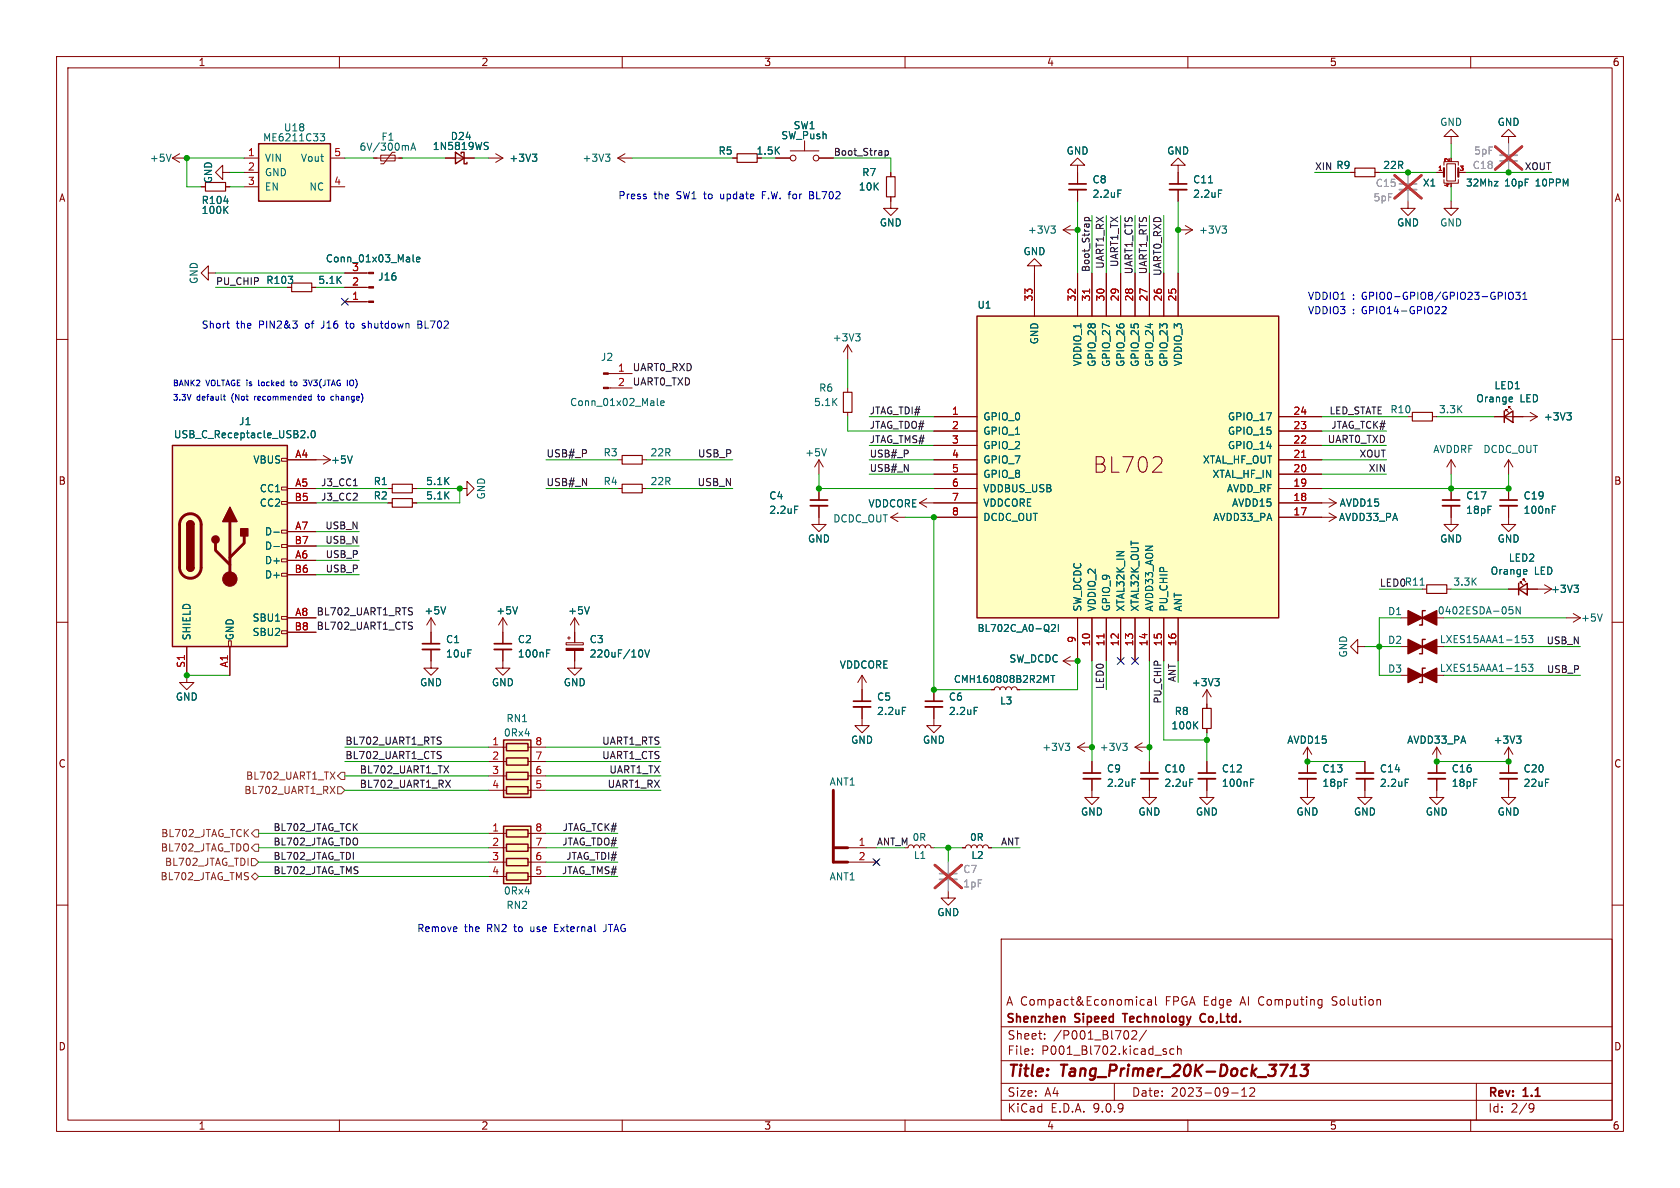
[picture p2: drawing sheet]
<svg xmlns="http://www.w3.org/2000/svg" width="297mm" height="210mm" viewBox="0 0 297 210" stroke-linecap="round" stroke-linejoin="round" font-family="sans-serif">
<g fill="none" stroke="#840000" stroke-width=".18">
<path d="M10 10h277v190h-277zM12 12h273v186h-273zM60 10v2M110 10v2M160 10v2M210 10v2M260 10v2M189.2 39.9l-1.2 .7M256.5 35.6v1.2h1.3l-1.3 1.3-1.2-1.3h1.2M182.9 47h1.2l-1.2-1.3-1.3 1.3h1.3v1.3M188 40.6l1.2 .8M188 40.6h2.5"/>
<path d="M10 60h2M285 60h2M10 110h2M33 119.4v1.3h1.3l-1.3 1.2-1.3-1.2h1.3M76.2 114.8v3.3h1.3l-1.3 1.3-1.3-1.3h1.3M76.2 109.2l-.8 1.3M76.2 109.2l.8 1.3M76.2 109.2v4.6M247.6 119.4h7.7M247.6 114.3h7.7M285 110h2M149.9 149.9h5"/>
<path d="M149.9 152.4h5M154.6 152l.7 .8M155.3 152l-.7 .8M10 160h2M177 166h108v32h-108zM202.3 176.8l-.4-.1-.3 .3v.4l.1 .2h.6M202.9 176.8h.6l.1 .9M203.6 177.1h-.5a.29 .29 0 0 0-.3 .3 .29 .29 0 0 0 .3 .3l.5-.1M204.3 176.2v1.3l.2 .2M233.6 176.7l.1 .1M233.7 176.7v1.2l-.1 .2M233.7 177.6l-.1 .1"/>
<path d="M285 160h2M60 198v2M110 198v2M160 198v2M177 194.5h108M177 191.5h108M177 187.5h108M177 181.5h108M182.5 186.3v.1M182.5 185.5v.1M184.7 183.6v.1M184.7 182.8v.1"/>
<path d="M197 191.5v3M200.9 182.3v.5l-.9 .9h1M202.7 182.1l-1.3 2M205.8 185.9l.4 .1v.2l-.2 .2h-.3M205.8 185.4l.4 .1M207.5 185.5l-.4-.1-.3 .3v.4l.2 .2h.5M208.2 185.5l.2-.1 .3 .1 .1 .9M208.2 184.9v1.5M210 198v2M217.7 193.2h1.2M219.5 193.8h.9M219.5 192.7l.5-.4v1.5"/>
<path d="M221.7 192.4v.5l-.8 .9h.9M260 198v2M261 191.5v6.5M270.6 195.1l.5 .1a.99 .99 0 0 1-.4 1.4h-.2M271.2 195.7l-.3 .3h-.3"/>
</g>
<path d="M228.1 190.2h1.1M228.2 188.8l.7-.6-.3 2M230.1 188.2h1.3l-.8 .8h.3l.2 .2 .1 .6-.2 .2-.3 .2h-.5l-.3-.2" fill="none" stroke="#840000" stroke-width=".4"/>
<path d="M74.7 113.8h3M188.2 179.8v.9M198.4 179.2h.9M213 179.3a.74 .74 0 0 0-.9 .5 .74 .74 0 0 0 .6 .9l.3-.1" fill="none" stroke="#840000" stroke-width=".3"/>
<path d="M185.8 39.9h.8l-.5 .5M186.3 40.4l.3 .3v.3l-.3 .2M78.8 107.3l-.4 1.2M269.1 117.4h.6M269.1 112.3h.6M269.5 117.9l.3 .2v.3l-.3 .3M269.5 112.8l.3 .3v.3l-.3 .2M270.2 117.4h.8l-.4 .5 .3 .1v.6l-.1 .1-.6-.1M270.2 112.3h.8l-.4 .5 .3 .1v.6l-.1 .1-.6-.1" fill="none" stroke="#006464" stroke-width=".18"/>
<path d="M74.7 114.8h3" fill="none" stroke="#840000" stroke-width=".33"/>
<g fill="#840000" stroke="#840000" stroke-width=".25">
<path d="M248.9 118.1l2.6 1.3-2.6 1.3z"/>
<path d="M251.5 119.4l2.5-1.3v2.6z"/>
<path d="M248.9 113l2.6 1.3-2.6 1.3z"/>
<path d="M251.5 114.3l2.5-1.3v2.6z"/>
</g>
<path d="M252 118.1h-.5v2.6h-.5M252 113h-.5v2.6h-.5" fill="none" stroke="#840000" stroke-width=".25"/>
<path d="M147.3 139.7v12.7h2.6M147.3 149.9h2.6" fill="none" stroke="#840000" stroke-width=".51"/>
<path d="M89 146.1h4.9v10.1h-4.9z" fill="#ffffc2"/>
<path d="M89 146.1h4.9v10.1h-4.9zM89.5 146.7h3.8v1.3h-3.8zM89.5 149.2h3.8v1.3h-3.8zM89.5 151.8h3.8v1.2h-3.8zM89.5 154.3h3.8v1.3h-3.8z" fill="none" stroke="#840000" stroke-width=".25"/>
<path d="M256.5 24.1h1.3l-1.3-1.2-1.2 1.2h1.2v1.3M86.4 147.3h3.1M86.4 149.9h3.1M86.4 152.4h3.1M86.4 154.9h3.1M93.3 147.3h3.2M93.3 149.9h3.2M93.3 152.4h3.2M93.3 154.9h3.2" fill="none" stroke="#840000" stroke-width=".18"/>
<path d="M89 130.8h4.9v10.2h-4.9z" fill="#ffffc2"/>
<path d="M252 108h-.5v2.5h-.5M268.5 104.1l1.5-1v2.1zM268.5 103.1v2.1M89 130.8h4.9v10.2h-4.9zM89.5 131.4h3.8v1.3h-3.8zM89.5 134h3.8v1.3h-3.8zM89.5 136.5h3.8v1.3h-3.8zM89.5 139.1h3.8v1.2h-3.8z" fill="none" stroke="#840000" stroke-width=".25"/>
<g fill="none" stroke="#840000" stroke-width=".18">
<path d="M190.5 29.2h1.3l-1.3-1.3-1.3 1.3h1.3v3.3M190.5 33.5v2.1M208.3 29.2h1.2l-1.2-1.3-1.3 1.3h1.3v3.3M208.3 33.5v2.1M209.5 39.9l1.3 .7M238.8 30.5h.7M243.1 30.5h.7M248.9 35.6v1.2h-1.3l1.3 1.3 1.3-1.3h-1.3M254 30.5h1.3M255.3 31.8v.6h2.5v-.6M255.3 29.2v-.6h2.5v.6M255.8 29h1.5v3h-1.5z"/>
<path d="M257.8 30.5h1.3M266.7 24.1h1.3l-1.3-1.2-1.3 1.2h1.3v1.3M208.3 40.6h2.5M210.8 40.6l-1.3 .8M149.9 68.6v.7M149.9 72.9v.8M144.8 89.4v3.3h1.2l-1.2 1.3-1.3-1.3h1.3M144.8 81.3v2.5M144.8 86.4v2M144.8 81.3l-.8 1.3M144.8 81.3l.7 1.3M157.5 91.4l1.2 .8"/>
<path d="M157.5 91.4h2.5M158.7 90.7l-1.2 .7M162.6 88.9l1.2 .8M162.6 88.9h2.5M163.8 88.1l-1.2 .8M256.5 81.3l-.7 1.3M256.5 81.3l.8 1.3M256.5 81.3v2.5M88.9 114.8v3.3h1.3l-1.3 1.3-1.3-1.3h1.3M88.9 109.2l-.8 1.3M88.9 109.2l.8 1.3M88.9 109.2v4.6"/>
<path d="M100.1 113.6h3v.4h-3zM100.3 112.8h.5M100.6 112.5v.5M101.6 115v3.1h1.3l-1.3 1.3-1.3-1.3h1.3M101.6 109.2l-.8 1.3M101.6 109.2l.8 1.3M101.6 109.2v4.4M152.4 119.4v4.6M152.4 119.4l-.8 1.3M152.4 119.4l.8 1.3M240 114.3v-1.3l-1.2 1.3 1.2 1.3v-1.3h1.3M247.6 109.2h7.7"/>
<path d="M266.7 104.1h7.6M268.7 103.1v-.2h.3h-.3l.5 .5M269.2 102.6v-.2h.3h-.3l.5 .5M273 103.4l1.3 .7M274.3 104.1l-1.3 .8M276.9 109.2h2.5M278.1 108.5l1.3 .7M279.4 109.2l-1.3 .8M86.4 132.1h3.1M86.4 134.6h3.1M86.4 137.2h3.1M86.4 139.7h3.1"/>
<path d="M93.3 132.1h3.2M93.3 134.6h3.2M93.3 137.2h3.2M93.3 139.7h3.2M152.4 125v3.3h1.3l-1.3 1.2-1.3-1.2h1.3M165.1 125v3.3h1.3l-1.3 1.2-1.3-1.2h1.3M165.1 121.9v2.1M175.3 121.9h.5l.1-.3 .4-.2 .3 .2 .2 .3 .1-.3 .4-.2 .3 .2 .2 .3 .1-.3 .4-.2 .4 .2 .1 .3 .2-.3 .3-.2 .4 .2 .1 .3h.5M190.5 132.1h2.5M190.5 132.1l1.3 .7M191.8 131.3l-1.3 .8M193 137.7v3.3h1.3l-1.3 1.2-1.2-1.2h1.2"/>
<path d="M193 134.6v2.1M200.7 132.1h2.5M200.7 132.1l1.2 .7M201.9 131.3l-1.2 .8M203.2 137.7v3.3h1.3l-1.3 1.2-1.3-1.2h1.3M203.2 134.6v2.1M213.4 137.7v3.3h1.2l-1.2 1.2-1.3-1.2h1.3M213.4 121.9v2.6M213.4 134.6v2.1M213.4 121.9l-.8 1.3M213.4 121.9l.7 1.3M231.1 137.7v3.3h1.3l-1.3 1.2-1.2-1.2h1.2"/>
<path d="M231.1 132.1v4.6M231.1 132.1l-.7 1.3M231.1 132.1l.8 1.3M241.3 139.7v1.3h1.3l-1.3 1.2-1.3-1.2h1.3M266.7 137.7v3.3h1.3l-1.3 1.2-1.3-1.2h1.3M266.7 132.1l-.8 1.3M266.7 132.1l.8 1.3M266.7 132.1v4.6M160.5 149.9l.2-.4 .3-.1 .4 .1 .1 .4 .2-.4 .3-.1 .4 .1 .2 .4 .1-.4 .4-.1 .3 .1 .2 .4 .1-.4 .4-.1 .3 .1 .2 .4h.5M167.6 157.5v1.3h1.3l-1.3 1.2-1.2-1.2h1.2M170.2 149.9h.5l.1-.4 .4-.1 .4 .1 .1 .4 .2-.4 .3-.1 .4 .1 .1 .4 .2-.4 .3-.1 .4 .1 .1 .4 .2-.4 .3-.1 .4 .1 .2 .4h.5"/>
</g>
<g fill="none" stroke="#006464" stroke-width=".18">
<path d="M197.6 33.6h.6M213.7 32.3h.7M215.4 33.6h.6M216 39.9h.8l-.4 .5M264.2 32.1h.6l-.6 .8h.6M216.6 40.4l.2 .3v.3l-.2 .2M146.1 79.3l-.4 1.3M140.5 89.5h.6M91.5 107.3l-.4 1.2M96.6 115.5h.5M96.6 114.9h.6M104.2 107.3l-.4 1.2"/>
<path d="M113.3 114.9a.79 .79 0 0 1 0 1.2M114 114.9l.4 1.2 .4-1.2M185.8 119.4h.7M186.1 119.4v1.2M214.8 120h.7l-.4 .4M266.8 107.3h.6M266.9 107.7h.3l.3 .3-.1 .5h-.5M268.8 107.3v1.2l-.8-1.2v1.2M269.8 100.7l.1 .3-.6 .1M269.9 101.5h-.1M278.3 103.4h.7l-.4 .5M278.8 103.9l.2 .3v.3l-.2 .2"/>
<path d="M283.3 108.5l-.5 1.3M159.5 125h.6M172.2 125h.6M185 120.3l.4-.9v1.2M188.3 131.4h.8l-.4 .5M188.9 131.9l.2 .2v.3l-.2 .3M198.5 131.4h.8l-.5 .5M199 131.9l.3 .2v.3l-.3 .3M200.2 137.7h.6M210.3 137.7h.6M215.3 120.4l.2 .3v.3l-.2 .2M221.1 138.3h.4"/>
<path d="M221.1 137.7h.6M268.1 130.1h.8l-.4 .5M268.6 130.6l.3 .2v.3l-.3 .3"/>
</g>
<path d="M189 32.5h3M206.8 32.5h3M143.3 88.4h3M87.4 113.8h3M150.9 124h3M163.6 124h3M191.5 136.7h3.1M201.7 136.7h3M211.8 136.7h3.1M229.6 136.7h3.1M265.2 136.7h3" fill="none" stroke="#840000" stroke-width=".3"/>
<path d="M189 33.5h3M206.8 33.5h3M143.3 89.4h3M87.4 114.8h3M150.9 125h3M163.6 125h3M191.5 137.7h3.1M201.7 137.7h3M211.8 137.7h3.1M229.6 137.7h3.1M265.2 137.7h3" fill="none" stroke="#840000" stroke-width=".33"/>
<path d="M247.4 32.5h3M265.2 28.4h3M166.1 154.4h3.1" fill="none" stroke="#a1a1a1" stroke-width=".3"/>
<path d="M247.4 33.5h3M265.2 27.4h3M166.1 155.4h3.1" fill="none" stroke="#a1a1a1" stroke-width=".33"/>
<path d="M248.9 30.5v2M248.9 33.5v2.1M266.7 25.4v2M266.7 28.4v2.1M167.6 152.4v2M167.6 155.4v2.1" fill="none" stroke="#a1a1a1" stroke-width=".18"/>
<path d="M246.6 31l4.7 4M251.3 31l-4.7 4M264.3 25.9l4.8 4.1M269.1 25.9l-4.8 4.1M165.3 152.9l4.7 4.1M170 152.9l-4.7 4.1" fill="none" stroke="#e12e31" stroke-width=".46"/>
<g fill="#840000" stroke="#840000" stroke-width=".25">
<path d="M248.9 108l2.6 1.2-2.6 1.3z"/>
<path d="M251.5 109.2l2.5-1.2v2.5z"/>
</g>
<path d="M100.1 114.6h3v.4h-3z" fill="#840000" stroke="#840000" stroke-width=".18"/>
<path d="M255.3 29.7v1.5M257.8 29.7v1.5" fill="none" stroke="#840000" stroke-width=".38"/>
<path d="M239.5 29.7h3.6v1.5h-3.6zM149.1 69.3h1.5v3.6h-1.5z" fill="none" stroke="#840000" stroke-width=".2"/>
<path d="M172.7 55.9h53.4v53.3h-53.4z" fill="#ffffc2"/>
<path d="M172.7 55.9h53.4v53.3h-53.4zM265.9 73.7l1.6-1.1v2.1zM265.9 72.6v2.1" fill="none" stroke="#840000" stroke-width=".25"/>
<g fill="none" stroke="#840000" stroke-width=".18">
<path d="M157.5 34.8v2h1.2l-1.2 1.3-1.3-1.3h1.3M157.5 30.5v.7M182.9 48.3v7.6M190.5 48.3v7.6M193 48.3v7.6M195.6 48.3v7.6M198.1 48.3v7.6M200.7 48.3v7.6M203.2 48.3v7.6M205.7 48.3v7.6M208.3 48.3v7.6M165.1 73.7h7.6"/>
<path d="M165.1 76.2h7.6M165.1 78.7h7.6M226.1 73.7h7.6M226.1 76.2h7.6M226.1 78.7h7.6M264.2 73.7h5M266.2 72.6v-.2h.2h-.2l.5 .5M266.7 72.1v-.2h.3h-.3l.5 .5M165.1 81.3h7.6M165.1 83.8h7.6M165.1 86.4h7.6M165.1 88.9h7.6"/>
<path d="M165.1 91.4h7.6M205.2 80.9a.74 .74 0 0 1 .1 1l-1.6 1.6h1.7M226.1 81.3h7.6M226.1 83.8h7.6M226.1 86.4h7.6M226.1 88.9h7.6M226.1 91.4h10.1M234.9 90.7l1.3 .7M236.2 91.4l-1.3 .8M188 116.8l1.2 .8M189.2 116.1l-1.2 .7M190.5 109.2v7.6h-2.5"/>
<path d="M193 109.2v7.6M195.6 109.2v7.6M198.1 109.2v7.6M200.7 109.2v7.6M203.2 109.2v7.6M205.7 109.2v7.6M208.3 109.2v7.6M213.4 124.5v.7M213.4 128.8v.7M254 132.1l-.8 1.3M254 132.1l.8 1.3M254 132.1v2.5"/>
</g>
<path d="M192.6 51.1v.7M230.1 80.9h.7M195.2 112.1v.7" fill="none" stroke="#a90000" stroke-width=".18"/>
<path d="M267.2 70.2l.2 .3-.6 .1M267.3 71h-.1M185.9 110.5l.5-.1 .2 .3-.8 .9h.8M187.1 110.4v1.2M211.2 128.1l.6 .7M211.8 127.6l-.8 .7" fill="none" stroke="#006464" stroke-width=".18"/>
<path d="M156.7 31.2h1.5v3.6h-1.5zM212.6 125.2h1.5v3.6h-1.5z" fill="none" stroke="#840000" stroke-width=".2"/>
<path d="M30.5 78.7h20.3v35.6h-20.3z" fill="#ffffc2"/>
<g fill="none" stroke="#840000" stroke-width=".18">
<path d="M30.5 27.9h2.5M30.5 27.9l1.2 .8M31.7 27.2l-1.2 .7M35.6 33h.7M39.4 30.5v-1.3l-1.3 1.3 1.3 1.3v-1.3h1.2M39.9 33h.7M66 27.9h5.1M67.3 27.4h2.5v1h-2.5zM69.8 26.9h-.5l-1.5 2.1h-.5M78.7 27.9h5.1M129.5 27.9h.8M55.1 50.8h.8"/>
<path d="M61 53.3h4.2M61 50.8h4.2M61 48.3h4.2M269.2 73.7h2.6M270.5 72.9l1.3 .8M271.8 73.7l-1.3 .7M49.8 81h1v.5h-1zM49.8 86.1h1v.5h-1zM49.8 88.6h1v.6h-1zM49.8 93.7h1v.5h-1zM49.8 96.3h1v.5h-1zM49.8 98.8h1v.5h-1z"/>
<path d="M50.8 81.3h7.6M50.8 86.4h5.1M50.8 88.9h5.1M50.8 94h5.1M50.8 96.5h5.1M50.8 99.1h5.1M57.1 80.5l1.3 .8M58.4 81.3l-1.3 .7M68.6 86.4h.7M68.6 88.9h.7M72.9 86.4h.8M72.9 88.9h.8"/>
<path d="M81.3 86.4h1.2v-1.3l1.3 1.3-1.3 1.2v-1.2M233.7 88.9h2.5M234.9 88.1l1.3 .8M236.2 88.9l-1.3 .8M256.5 89.4v3.3h1.3l-1.3 1.3-1.2-1.3h1.2M256.5 86.4v2M266.7 89.4v3.3h1.3l-1.3 1.3-1.3-1.3h1.3M266.7 81.3l-.8 1.3M266.7 81.3l.8 1.3M266.7 81.3v2.5M266.7 86.4v2M33 114.3v5.1"/>
<path d="M40.4 113.3h.5v1h-.5zM40.6 114.3v5.1M49.8 101.3h1v.6h-1zM49.8 109h1v.5h-1zM49.8 111.5h1v.5h-1zM50.8 101.6h5.1M50.8 109.2h5.1M50.8 111.8h5.1"/>
</g>
<path d="M80.5 26.9l1.5 1-1.5 1.1zM81.5 27.2v-.3h.5v2.1h.5v-.3M30.5 78.7h20.3v35.6h-20.3zM33 92.7a.64 .64 0 0 1 .7-.6 .64 .64 0 0 1 .6 .6M33 100.3a.64 .64 0 0 0 .7 .7 .64 .64 0 0 0 .6-.7" fill="none" stroke="#840000" stroke-width=".25"/>
<path d="M32.3 91.4a1.9 1.9 0 0 1 2.1-.4 1.9 1.9 0 0 1 1.2 1.7v7.6a1.91 1.91 0 0 1-1.9 1.9 1.91 1.91 0 0 1-2-1.9l.1-7.7 .1-.7zM38.1 96v1.3l2.5 2.5M40.6 92.2v10.2M43.2 94.7v1.3l-2.6 2.6" fill="none" stroke="#840000" stroke-width=".51"/>
<g fill="#840000" stroke="#840000" stroke-width=".25">
<path d="M33 92.7h1.3v7.6h-1.3z"/>
<path d="M33.2 92.3a.64 .64 0 0 1 .7-.2 .64 .64 0 0 1 .4 .6h-1.3z"/>
<path d="M33 100.3h1.3a.64 .64 0 0 1-.6 .7 .64 .64 0 0 1-.7-.7z"/>
<path d="M40.6 89.7l1.3 2.5h-2.5z"/>
<path d="M42.5 93.5h1.3v1.2h-1.3z"/>
<circle cx="38.1" cy="95.4" r=".63"/>
</g>
<g fill="#840000" stroke="#840000" stroke-width=".18">
<path d="M65.2 53.2h.8v.3h-.8z"/>
<path d="M65.2 50.7h.8v.2h-.8z"/>
<path d="M65.2 48.1h.8v.3h-.8z"/>
<circle cx="40.6" cy="102.4" r="1.27"/>
</g>
<g fill="none" stroke="#006464" stroke-width=".18">
<path d="M30.2 27.2l-.4 1.3M39.6 35.6h.8M39.8 37l.5 .7M40.3 36.5l-.7 .7M72.6 26.6l.5-1.3 .4 1.3M72.8 26.2h.6M85.8 25.8l.4 .1 .1 .3-.2 .2h-.3M85.8 25.2h.5M73 45v1.1l.2 .2M73.6 45.9l.6-.1v-.3h-.4l-.2 .1 .1 .6h.5M54.5 77.3v.1M55.2 76.2l.1-.1a.68 .68 0 0 1 .4 .7 .68 .68 0 0 1-.4 .6 .84 .84 0 0 1-.1-1.2z"/>
<path d="M277 73h.8l-.4 .5M277.5 73.5l.3 .2v.3l-.3 .2M48.4 94.1h1M48.4 96.6h1M62.3 80.6l-.4 1.3M274.4 90.1h.5M274.4 89.5h.6"/>
</g>
<path d="M36.3 32.3h3.6v1.5h-3.6zM130.3 27.2h3.6v1.5h-3.6zM51.6 50h3.5v1.6h-3.5zM69.3 88.1h3.6v1.6h-3.6zM69.3 85.6h3.6v1.5h-3.6z" fill="none" stroke="#840000" stroke-width=".2"/>
<path d="M255 88.4h3.1M265.2 88.4h3" fill="none" stroke="#840000" stroke-width=".3"/>
<path d="M255 89.4h3.1M265.2 89.4h3" fill="none" stroke="#840000" stroke-width=".33"/>
<path d="M45.7 25.4h12.7v10.2h-12.7z" fill="#ffffc2"/>
<path d="M45.7 25.4h12.7v10.2h-12.7z" fill="none" stroke="#840000" stroke-width=".25"/>
<g fill="none" stroke="#840000" stroke-width=".18">
<path d="M35.6 33h.7M39.9 33h.7M43.2 27.9h2.5M43.2 30.5h2.5M43.2 33h2.5M58.4 27.9h2.6M58.4 33h2.6M78.7 27.9h1.8M82 27.9h1.8M86.4 27.9h2.5M87.6 27.2l1.3 .7M88.9 27.9l-1.3 .8"/>
<path d="M109.2 27.9h2.6M109.2 27.9l1.3 .8M110.5 27.2l-1.3 .7M129.5 27.9h.8M137.2 27.9h2.5M139.7 26.7h5.1M142.2 24.9v1.8M144.8 27.9h2.5M157.5 30.5v.7M157.5 34.8v.8M190.5 30.5v2M190.5 33.5v2.1"/>
<path d="M208.3 30.5v2M208.3 33.5v2.1M238.8 30.5h.7M243.1 30.5h.7M254 30.5h1.3M257.8 30.5h1.3M36.8 48.3v-1.3l-1.2 1.3 1.2 1.2v-1.2h1.3M55.1 50.8h.8M61 50.8h3.8M61 53.3h3.8M61 48.3h3.8M182.9 48.3v7.6"/>
<path d="M190.5 48.3v7.6M193 48.3v7.6M195.6 48.3v7.6M198.1 48.3v7.6M200.7 48.3v7.6M203.2 48.3v7.6M205.7 48.3v7.6M208.3 48.3v7.6M107.5 66h4.3M107.5 68.6h4.3M149.9 61l-.8 1.2M149.9 61l.7 1.2"/>
<path d="M149.9 61v2.5M165.1 73.7h7.6M165.1 76.2h7.6M165.1 78.7h7.6M226.1 73.7h7.6M226.1 76.2h7.6M226.1 78.7h7.6M248.9 73.7h.8M253.2 73.7h.8M264.2 73.7h1.7M267.5 73.7h1.7M50.8 86.4h5.1"/>
<path d="M50.8 81.3h5.1M50.8 88.9h5.1M50.8 94h5.1M50.8 96.5h5.1M50.8 99.1h5.1M68.6 86.4h.7M68.6 88.9h.7M72.9 86.4h.8M72.9 88.9h.8M109.2 86.4h.8M109.2 81.3h.8M113.5 86.4h.8"/>
<path d="M113.5 81.3h.8M144.8 86.4v2M144.8 89.4v2M165.1 86.4h7.6M165.1 81.3h7.6M165.1 88.9h7.6M165.1 83.8h7.6M165.1 91.4h7.6M226.1 86.4h7.6M226.1 81.3h7.6M226.1 88.9h7.6M226.1 83.8h7.6"/>
<path d="M226.1 91.4h7.6M256.5 86.4v2M256.5 89.4v2M266.7 86.4v2M266.7 89.4v2M33 114.3v5.1M40.6 114.3v5.1M50.8 101.6h5.1M50.8 109.2h5.1M50.8 111.8h5.1M76.2 111.8v2M76.2 114.8v2"/>
<path d="M88.9 111.8v2M88.9 114.8v2M101.6 111.8v1.8M101.6 115v1.8M190.5 109.2v7.6M193 109.2v7.6M195.6 109.2v7.6M198.1 109.2v7.6M200.7 109.2v7.6M203.2 109.2v7.6M205.7 109.2v7.6M208.3 109.2v7.6"/>
<path d="M251.5 104.1h.7M255.8 104.1h.7M266.7 104.1h1.8M270 104.1h1.8M152.4 121.9v2.1M152.4 125v2M165.1 121.9v2.1M165.1 125v2M175.3 121.9h.5M179.8 121.9h.5M193 134.6v2.1M193 137.7v2"/>
<path d="M203.2 134.6v2.1M203.2 137.7v2M213.4 124.5v.7M213.4 128.8v.7M213.4 134.6v2.1M213.4 137.7v2M231.1 134.6v2.1M231.1 137.7v2M241.3 134.6v2.1M241.3 137.7v2M254 137.7v3.3h1.3l-1.3 1.2-1.3-1.2h1.3M254 134.6v2.1"/>
<path d="M266.7 134.6v2.1M266.7 137.7v2M170.2 149.9h.5M174.8 149.9h.5"/>
<circle cx="140.2" cy="27.9" r=".51"/>
<circle cx="144.3" cy="27.9" r=".51"/>
</g>
<g fill="none" stroke="#006464" stroke-width=".18">
<path d="M39.6 35.6h.8M39.8 37l.5 .7M40.3 36.5l-.7 .7M56.6 23.6h.8l-.4 .5 .3 .1 .1 .5-.3 .2h-.3M85.8 25.8l.4 .1 .1 .3-.2 .2h-.3M85.8 25.2h.5M94.1 27.2h.8l-.4 .5M94.7 27.7l.2 .3v.3l-.2 .2M107 27.2h.8l-.4 .5M107.6 27.7l.2 .3v.3l-.2 .2M197.6 33.6h.6M213.7 32.3h.7"/>
<path d="M215.4 33.6h.6M264.2 32.1h.6l-.6 .8h.6M73 45v1.1l.2 .2M73.6 45.9l.6-.1v-.3h-.4l-.2 .1 .1 .6h.5M151.3 59h.7l-.4 .5M151.8 59.5l.2 .2v.3l-.2 .3M54.5 77.3v.1M55.2 76.2l.1-.1a.68 .68 0 0 1 .4 .7 .68 .68 0 0 1-.4 .6 .84 .84 0 0 1-.1-1.2zM116.2 70.4v1.1l.2 .2M116.8 71.3l.6-.1v-.3h-.4l-.2 .1 .1 .6h.5M267.2 70.2l.2 .3-.6 .1M267.3 71h-.1"/>
<path d="M277 73h.8l-.4 .5M277.5 73.5l.3 .2v.3l-.3 .2M48.4 94.1h1M48.4 96.6h1M62.3 80.6l-.4 1.3M140.5 89.5h.6M274.4 89.5h.6M274.4 90.1h.5M78.8 107.3l-.4 1.2M91.5 107.3l-.4 1.2M96.6 115.5h.5M96.6 114.9h.6"/>
<path d="M104.2 107.3l-.4 1.2M113.3 114.9a.79 .79 0 0 1 0 1.2M114 114.9l.4 1.2 .4-1.2M185.8 119.4h.7M185.9 110.5l.5-.1 .2 .3-.8 .9h.8M186.1 119.4v1.2M187.1 110.4v1.2M214.8 120h.7l-.4 .4M251.1 103.4h.7M269.8 100.7l.1 .3-.6 .1M269.9 101.5h-.1M278.3 103.4h.7l-.4 .5"/>
<path d="M278.8 103.9l.2 .3v.3l-.2 .2M159.5 125h.6M172.2 125h.6M185 120.3l.4-.9v1.2M200.2 137.7h.6M210.3 137.7h.6M211.2 128.1l.6 .7M211.8 127.6l-.8 .7M215.3 120.4l.2 .3v.3l-.2 .2M221.1 137.7h.6M221.1 138.3h.4M248.4 137.7h.6"/>
<path d="M268.1 130.1h.8l-.4 .5M268.6 130.6l.3 .2v.3l-.3 .3"/>
</g>
<path d="M249.7 72.9h3.5v1.5h-3.5zM110 85.6h3.5v1.5h-3.5zM110 80.5h3.5v1.5h-3.5zM252.2 103.4h3.6v1.5h-3.6z" fill="none" stroke="#840000" stroke-width=".2"/>
<path d="M239.8 136.7h3M252.5 136.7h3" fill="none" stroke="#840000" stroke-width=".3"/>
<path d="M239.8 137.7h3M252.5 137.7h3" fill="none" stroke="#840000" stroke-width=".33"/>
<g fill="#840000" stroke="#840000" stroke-width=".18">
<path d="M106.7 65.9h.8v.3h-.8z"/>
<path d="M106.7 68.5h.8v.2h-.8z"/>
</g>
<path d="M58.4 136.5l.8 1.2M58.4 139l.8 1.3M59.2 136.5l-.8 1.2M59.2 139l-.8 1.3M59.7 139.1h.6l.7 .6-.7 .6h-.6zM60.3 136.5h.7v1.3h-.7l-.6-.6zM44.4 154.9l.7-.6 .6 .6-.6 .7zM44.4 151.8h.7l.6 .6-.6 .6h-.7zM44.4 147.3l.7-.6h.6v1.3h-.6zM45.1 149.2h.6v1.3h-.6l-.7-.6z" fill="none" stroke="#725600" stroke-width=".18"/>
<g fill="none" stroke="#0f0f0f" stroke-width=".18">
<path d="M156.5 26.6v1.3M156.5 26.7l.3-.1 .3 .3-.2 .5h-.4M191.7 39h1.3M191.8 39l-.1-.3 .3-.3 .5 .1v.5M62.5 85.9h.7M72.7 107.4l.2 .1M72.7 110h.2M72.8 108.2l.1 .1-.1 .3M72.8 110.7l.1 .2-.1 .3M77.8 132.8l.2 .1M77.8 130.3l.2 .1M77.9 133.6l.1 .1-.1 .3"/>
<path d="M77.9 131l.1 .2-.1 .3M78.5 135.4l.8 1.2M78.8 137.9l.8 1.3M79.3 135.4l-.8 1.2M79.6 137.9l-.8 1.3"/>
</g>
<g fill="none" stroke="#009600" stroke-width=".18">
<path d="M40.6 30.5h2.6M40.6 33h2.6M43.2 27.9h-10.2v5.1h2.6M61 27.9h5M71.1 27.9h7.6M83.8 27.9h2.6M111.8 27.9h17.7M147.3 27.9h10.2v2.6M190.5 35.6v12.7M193 38.1v10.2M195.6 38.1v10.2M198.1 38.1v10.2"/>
<path d="M200.7 38.1v10.2M203.2 38.1v10.2M205.7 38.1v10.2M208.3 35.6v12.7M232.4 30.5h6.4M243.8 30.5h10.2M256.5 25.4v2.5M256.5 33v2.6M259.1 30.5h15.2M38.1 50.8h12.7M38.1 48.3h22.9M55.9 50.8h5.1"/>
<path d="M149.9 73.7v2.5h15.2M149.9 63.5v5.1M153.7 73.7h11.4M153.7 78.7h11.4M233.7 73.7h15.2M233.7 76.2h11.4M233.7 78.7h11.4M254 73.7h10.2M55.9 86.4h12.7M55.9 88.9h12.7M55.9 94h7.6M55.9 99.1h7.6"/>
<path d="M55.9 96.5h7.6M73.7 86.4h7.6v2.5h-7.6M96.5 86.4h12.7M96.5 81.3h12.7M114.3 86.4h15.2M114.3 81.3h15.2M144.8 83.8v2.6h20.3M153.7 83.8h11.4M153.7 81.3h11.4M160 91.4h5.1v30.5h10.2M233.7 83.8h11.4M233.7 81.3h11.4"/>
<path d="M256.5 83.8v2.6M266.7 83.8v2.6h-33M33 119.4h7.6M55.9 101.6h7.6M190.5 116.8v5.1h-10.2M193 116.8v17.8M195.6 116.8v5.1M203.2 116.8v17.8M205.7 116.8v14h7.7M208.3 116.8v3.9M241.3 114.3h6.3M243.8 104.1h7.7"/>
<path d="M247.6 109.2h-3.8v10.2h3.8M255.3 109.2h21.6M255.3 114.3h24.1M255.3 119.4h24.1M256.5 104.1h10.2M61 134.6h25.4M61 137.2h25.4M61 139.7h25.4M61 132.1h25.4M96.5 134.6h20.3M96.5 137.2h20.3M96.5 139.7h20.3"/>
<path d="M96.5 132.1h20.3M213.4 129.5v5.1M231.1 134.6h10.2M254 134.6h12.7M45.7 149.9h40.7M45.7 147.3h40.7M45.7 154.9h40.7M45.7 152.4h40.7M96.5 149.9h12.7M96.5 147.3h12.7M96.5 154.9h12.7M96.5 152.4h12.7"/>
<path d="M154.9 149.9h5.1M165.1 149.9h5.1M167.6 149.9v2.5M175.3 149.9h5"/>
</g>
<path d="M60.4 52.7l1.2 1.2M61.6 52.7l-1.2 1.2M197.5 116.2l1.2 1.2M198.7 116.2l-1.2 1.2M200.1 116.2l1.2 1.2M201.3 116.2l-1.2 1.2M154.3 151.8l1.2 1.2M155.5 151.8l-1.2 1.2" fill="none" stroke="#000084" stroke-width=".18"/>
<g fill="none" stroke="#0000c2" stroke-width=".18">
<path d="M134.8 34.5h.4M135.4 33.9h-.6v1.2M143.1 34.5h.4M143.5 34.5h.2M143.7 33.9h-.6v1.2h.6M143.7 34.4l-.2 .1M40.1 57.2h.5M40.3 57.9l.3 .1M61.1 57.2h.4M61.2 56.7l.1 1.2M64 57.9l.4 .1M64.4 57.2l-.4 .1 .1 .2 .3 .1"/>
<path d="M73.9 57.3h.4M74.3 57.3l.2 .1M74.4 56.8l-.5-.1v1.3l.6-.1M74.4 57.3h-.1M254.9 54.3l.5-.1 .3 .4-.8 .9h.8M266.9 51.7h.1a.43 .43 0 0 1 .5 .4v.4a.42 .42 0 0 1-.4 .4 .42 .42 0 0 1-.4-.4v-.4zM267.9 51.7h.8l-.4 .4 .4 .2v.5l-.2 .1-.6-.1M269.2 52.9h.7M269.2 52l.4-.3v1.2M39.5 70.1h.4M39.6 69.7v.9l.3 .1M45 70.1v.6"/>
<path d="M45 70.2v.1M45.7 67.2l.1 .9M51.3 67.5h.4M51.4 67.2v.9l.3 .1M53.6 67.2h.6l-.3 .4 .3 .1M54.2 68.1h-.5M54.7 70.1h.3M55 70.7h-.3M55 69.7v1M56.1 70.1h.4M56.3 69.7v.9l.2 .1M58.5 70.6l.5 .1"/>
<path d="M59 70.1l-.5 .1M62.3 67.2a.34 .34 0 0 0-.5 .3v.4a.34 .34 0 0 0 .5 .3M98.1 164h.4M98.7 163.4h-.6v1.3h.6M107.1 164.5l-.4 .2"/>
</g>
<path d="M248.9 30.5v2M248.9 33.5v2.1M266.7 25.4v2M266.7 28.4v2.1M167.6 152.4v2M167.6 155.4v2.1" fill="none" stroke="#a1a1a1" stroke-width=".18"/>
<path d="M246.6 31l4.7 4M251.3 31l-4.7 4M264.3 25.9l4.8 4.1M269.1 25.9l-4.8 4.1M165.3 152.9l4.7 4.1M170 152.9l-4.7 4.1" fill="none" stroke="#e12e31" stroke-width=".46"/>
<path d="M192.6 51.1v.7M230.1 80.9h.7M195.2 112.1v.7" fill="none" stroke="#a90000" stroke-width=".18"/>
<g fill="#009600" stroke="#009600" stroke-width=".18">
<circle cx="81.3" cy="86.4" r=".46"/>
<circle cx="33" cy="27.9" r=".46"/>
<circle cx="167.6" cy="149.9" r=".46"/>
<circle cx="193" cy="132.1" r=".46"/>
<circle cx="165.1" cy="121.9" r=".46"/>
<circle cx="33" cy="119.4" r=".46"/>
<circle cx="165.1" cy="91.4" r=".46"/>
<circle cx="144.8" cy="86.4" r=".46"/>
<circle cx="190.5" cy="116.8" r=".46"/>
<circle cx="213.4" cy="130.8" r=".46"/>
<circle cx="231.1" cy="134.6" r=".46"/>
<circle cx="203.2" cy="132.1" r=".46"/>
<circle cx="243.8" cy="114.3" r=".46"/>
<circle cx="208.3" cy="40.6" r=".46"/>
<circle cx="248.9" cy="30.5" r=".46"/>
<circle cx="266.7" cy="30.5" r=".46"/>
<circle cx="190.5" cy="40.6" r=".46"/>
<circle cx="266.7" cy="134.6" r=".46"/>
<circle cx="254" cy="134.6" r=".46"/>
<circle cx="266.7" cy="86.4" r=".46"/>
<circle cx="256.5" cy="86.4" r=".46"/>
</g>
<text font-size="3.8" fill="#840000" x="193" y="83.8">BL702</text>
<g font-size="2.8" fill="#840000">
<text x="178" y="190.9">Title:</text>
<text x="187.7" y="190.9">Tang_Primer_20K-Dock_3713</text>
</g>
<g font-size="2.1" fill="#840000">
<text x="177.8" y="178">A Compact&amp;Economical</text>
<text x="206.1" y="178">FPGA Edge</text>
<text x="219.6" y="178">AI Computing</text>
<text x="236.1" y="178">Solution</text>
<text x="177.8" y="181.2">Shenzhen</text>
<text x="178" y="184">Sheet:</text>
<text x="186.2" y="184">/P001_Bl702/</text>
<text x="190.1" y="181.2">Sipeed</text>
<text x="199.3" y="181.2">Technology</text>
<text x="213.5" y="181.2">Co,Ltd.</text>
<text x="178" y="186.7">File:</text>
<text x="184.1" y="186.7">P001_Bl702.kicad_sch</text>
<text x="178" y="196.9">KiCad</text>
<text x="178" y="194.1">Size:</text>
<text x="184.7" y="194.1">A4</text>
<text x="185.7" y="196.9">E.D.A.</text>
<text x="193.3" y="196.9">9.0.9</text>
<text x="200" y="194.1">Date:</text>
<text x="207" y="194.1">2023-09-12</text>
<text x="263" y="194.3">Rev:</text>
<text x="263" y="196.9">Id:</text>
<text x="267.1" y="196.9">2/9</text>
<text x="269.4" y="194.3">1.1</text>
</g>
<g font-size="1.8" fill="#840000">
<text x="35" y="11.9">1</text>
<text x="85" y="11.9">2</text>
<text x="135" y="11.9">3</text>
<text x="185" y="11.9">4</text>
<text x="235" y="11.9">5</text>
<text x="285" y="11.9">6</text>
<text x="133.6" y="27.5">1.5K</text>
<text x="10.3" y="35.9">A</text>
<text x="285.3" y="35.9">A</text>
<text x="47" y="50.4">R103</text>
<text x="10.3" y="85.9">B</text>
<text x="285.3" y="85.9">B</text>
<text x="10.3" y="135.9">C</text>
<text x="285.3" y="135.9">C</text>
<text x="10.3" y="185.9">D</text>
<text x="285.3" y="185.9">D</text>
<text x="35" y="199.9">1</text>
<text x="85" y="199.9">2</text>
<text x="135" y="199.9">3</text>
<text x="185" y="199.9">4</text>
<text x="235" y="199.9">5</text>
<text x="285" y="199.9">6</text>
</g>
<g font-size="1.8" fill="#006464">
<text x="50.1" y="23.4">U18</text>
<text x="140.2" y="23.1">SW1</text>
<text x="254.5" y="22.5">GND</text>
<text x="264.7" y="22.5">GND</text>
<text x="26.4" y="28.8">+5V</text>
<text x="46.4" y="25.2">ME6211C33</text>
<text x="46.7" y="28.8">VIN</text>
<text x="53.1" y="28.8">Vout</text>
<text x="63.5" y="26.8">6V/300mA</text>
<text x="67.3" y="25.1">F1</text>
<text x="76.4" y="26.7">1N5819WS</text>
<text x="79.6" y="25">D24</text>
<text x="90" y="28.8">+3V3</text>
<text x="102.9" y="28.8">+3V3</text>
<text x="126.9" y="27.5">R5</text>
<text x="138" y="24.8">SW_Push</text>
<text x="188.5" y="27.5">GND</text>
<text x="206.2" y="27.5">GND</text>
<text x="37.7" y="32.5" transform="rotate(-90 37.7 32.5)">GND</text>
<text x="46.7" y="31.3">GND</text>
<text x="46.7" y="33.9">EN</text>
<text x="54.6" y="33.9">NC</text>
<text x="151.7" y="33.9">10K</text>
<text x="152.3" y="31.3">R7</text>
<text x="193" y="32.6">C8</text>
<text x="193" y="35.2">2.2uF</text>
<text x="210.8" y="32.6">C11</text>
<text x="210.8" y="35.2">2.2uF</text>
<text x="236.1" y="30.1">R9</text>
<text x="244.4" y="30.1">22R</text>
<text x="35.5" y="36.3">R104</text>
<text x="35.5" y="38">100K</text>
<text x="155.4" y="40.2">GND</text>
<text x="181.6" y="41.5">+3V3</text>
<text x="211.9" y="41.5">+3V3</text>
<text x="246.9" y="40.2">GND</text>
<text x="254.5" y="40.2">GND</text>
<text x="57.5" y="46.6">Conn_01x03_Male</text>
<text x="180.8" y="45.3">GND</text>
<text x="35.2" y="50.3" transform="rotate(-90 35.2 50.3)">GND</text>
<text x="56.2" y="50.4">5.1K</text>
<text x="66.8" y="49.8">J16</text>
<text x="106.1" y="64">J2</text>
<text x="147.1" y="60.6">+3V3</text>
<text x="183.7" y="61" transform="rotate(-90 183.7 61)">GND</text>
<text x="191.4" y="64.8" transform="rotate(-90 191.4 64.8)">VDDIO_1</text>
<text x="193.9" y="65" transform="rotate(-90 193.9 65)">GPIO_28</text>
<text x="196.4" y="65" transform="rotate(-90 196.4 65)">GPIO_27</text>
<text x="199" y="65" transform="rotate(-90 199 65)">GPIO_26</text>
<text x="201.5" y="65" transform="rotate(-90 201.5 65)">GPIO_25</text>
<text x="204.1" y="65" transform="rotate(-90 204.1 65)">GPIO_24</text>
<text x="206.6" y="65" transform="rotate(-90 206.6 65)">GPIO_23</text>
<text x="209.1" y="64.8" transform="rotate(-90 209.1 64.8)">VDDIO_3</text>
<text x="100.7" y="72">Conn_01x02_Male</text>
<text x="143.8" y="72">5.1K</text>
<text x="144.7" y="69.4">R6</text>
<text x="260.9" y="71.3">Orange</text>
<text x="264.1" y="69">LED1</text>
<text x="268.7" y="71.3">LED</text>
<text x="30.6" y="77.7">USB_C_Receptacle_USB2.0</text>
<text x="42.2" y="75.4">J1</text>
<text x="173.7" y="74.5">GPIO_0</text>
<text x="173.7" y="77.1">GPIO_1</text>
<text x="217" y="74.5">GPIO_17</text>
<text x="217" y="77.1">GPIO_15</text>
<text x="254.3" y="73.3">3.3K</text>
<text x="272.8" y="74.5">+3V3</text>
<text x="44.7" y="82.1">VBUS</text>
<text x="58.4" y="82.1">+5V</text>
<text x="106.6" y="80.9">R3</text>
<text x="114.9" y="80.9">22R</text>
<text x="142.2" y="80.9">+5V</text>
<text x="173.7" y="79.6">GPIO_2</text>
<text x="173.7" y="82.1">GPIO_7</text>
<text x="212.6" y="82.1">XTAL_HF_OUT</text>
<text x="217" y="79.6">GPIO_14</text>
<text x="253.3" y="80.3">AVDDRF</text>
<text x="262.1" y="80.3">DCDC_OUT</text>
<text x="45.8" y="87.2">CC1</text>
<text x="45.8" y="89.8">CC2</text>
<text x="66" y="88.5">R2</text>
<text x="66" y="86">R1</text>
<text x="75.2" y="88.5">5.1K</text>
<text x="75.2" y="86">5.1K</text>
<text x="86" y="88.4" transform="rotate(-90 86 88.4)">GND</text>
<text x="106.6" y="86">R4</text>
<text x="114.9" y="86">22R</text>
<text x="135.9" y="88.5">C4</text>
<text x="153.4" y="89.9">VDDCORE</text>
<text x="173.7" y="84.7">GPIO_8</text>
<text x="173.7" y="87.2">VDDBUS_USB</text>
<text x="173.7" y="89.8">VDDCORE</text>
<text x="214.3" y="84.7">XTAL_HF_IN</text>
<text x="216.8" y="87.2">AVDD_RF</text>
<text x="217.7" y="89.8">AVDD15</text>
<text x="236.7" y="89.8">AVDD15</text>
<text x="259.1" y="88.5">C17</text>
<text x="269.2" y="88.5">C19</text>
<text x="46.7" y="94.8">D-</text>
<text x="135.9" y="91">2.2uF</text>
<text x="147.2" y="92.6">DCDC_OUT</text>
<text x="173.7" y="92.3">DCDC_OUT</text>
<text x="214.4" y="92.3">AVDD33_PA</text>
<text x="236.6" y="92.3">AVDD33_PA</text>
<text x="259.1" y="91">18pF</text>
<text x="269.2" y="91">100nF</text>
<text x="46.7" y="97.4">D-</text>
<text x="46.7" y="99.9">D+</text>
<text x="142.7" y="96.1">GND</text>
<text x="254.5" y="96.1">GND</text>
<text x="263.4" y="101.8">Orange</text>
<text x="264.7" y="96.1">GND</text>
<text x="266.6" y="99.5">LED2</text>
<text x="271.3" y="101.8">LED</text>
<text x="46.7" y="102.5">D+</text>
<text x="256.8" y="103.7">3.3K</text>
<text x="274.1" y="105">+3V3</text>
<text x="33.9" y="113.3" transform="rotate(-90 33.9 113.3)">SHIELD</text>
<text x="41.5" y="113.3" transform="rotate(-90 41.5 113.3)">GND</text>
<text x="44.6" y="110.1">SBU1</text>
<text x="44.6" y="112.6">SBU2</text>
<text x="74.9" y="108.8">+5V</text>
<text x="78.7" y="113.9">C1</text>
<text x="87.6" y="108.8">+5V</text>
<text x="91.4" y="113.9">C2</text>
<text x="100.3" y="108.8">+5V</text>
<text x="104.1" y="113.9">C3</text>
<text x="191.4" y="108.2" transform="rotate(-90 191.4 108.2)">SW_DCDC</text>
<text x="193.9" y="108.2" transform="rotate(-90 193.9 108.2)">VDDIO_2</text>
<text x="196.4" y="108.2" transform="rotate(-90 196.4 108.2)">GPIO_9</text>
<text x="199" y="108.2" transform="rotate(-90 199 108.2)">XTAL32K_IN</text>
<text x="201.5" y="108.2" transform="rotate(-90 201.5 108.2)">XTAL32K_OUT</text>
<text x="204.1" y="108.2" transform="rotate(-90 204.1 108.2)">AVDD33_AON</text>
<text x="206.6" y="108.2" transform="rotate(-90 206.6 108.2)">PU_CHIP</text>
<text x="209.1" y="108.2" transform="rotate(-90 209.1 108.2)">ANT</text>
<text x="245.3" y="108.9">D1</text>
<text x="254.1" y="108.8">0402ESDA-05N</text>
<text x="254.4" y="113.9">LXES15AAA1-153</text>
<text x="279.4" y="110.1">+5V</text>
<text x="78.7" y="116.4">10uF</text>
<text x="91.4" y="116.4">100nF</text>
<text x="104.1" y="116.4">220uF/10V</text>
<text x="148.4" y="118.4">VDDCORE</text>
<text x="178.4" y="117.3">SW_DCDC</text>
<text x="238.4" y="116.3" transform="rotate(-90 238.4 116.3)">GND</text>
<text x="245.3" y="119.1">D3</text>
<text x="245.3" y="114">D2</text>
<text x="254.4" y="119">LXES15AAA1-153</text>
<text x="31" y="124.1">GND</text>
<text x="74.2" y="121.5">GND</text>
<text x="86.9" y="121.5">GND</text>
<text x="99.6" y="121.5">GND</text>
<text x="154.9" y="124.1">C5</text>
<text x="167.6" y="124.1">C6</text>
<text x="210.6" y="121.5">+3V3</text>
<text x="89" y="130.4">0Rx4</text>
<text x="89.4" y="127.9">RN1</text>
<text x="150.4" y="131.7">GND</text>
<text x="154.9" y="126.6">2.2uF</text>
<text x="163.1" y="131.7">GND</text>
<text x="167.6" y="126.6">2.2uF</text>
<text x="207" y="129.1">100K</text>
<text x="207.6" y="126.6">R8</text>
<text x="227.5" y="131.7">AVDD15</text>
<text x="248.7" y="131.7">AVDD33_PA</text>
<text x="263.9" y="131.7">+3V3</text>
<text x="184.2" y="132.9">+3V3</text>
<text x="194.3" y="132.9">+3V3</text>
<text x="195.6" y="136.8">C9</text>
<text x="205.7" y="136.8">C10</text>
<text x="215.9" y="136.8">C12</text>
<text x="233.7" y="136.8">C13</text>
<text x="243.8" y="136.8">C14</text>
<text x="256.5" y="136.8">C16</text>
<text x="269.2" y="136.8">C20</text>
<text x="146.6" y="139.1">ANT1</text>
<text x="195.6" y="139.3">2.2uF</text>
<text x="205.7" y="139.3">2.2uF</text>
<text x="215.9" y="139.3">100nF</text>
<text x="233.7" y="139.3">18pF</text>
<text x="243.8" y="139.3">2.2uF</text>
<text x="256.5" y="139.3">18pF</text>
<text x="269.2" y="139.3">22uF</text>
<text x="191" y="144.4">GND</text>
<text x="201.2" y="144.4">GND</text>
<text x="211.3" y="144.4">GND</text>
<text x="229.1" y="144.4">GND</text>
<text x="239.3" y="144.4">GND</text>
<text x="252" y="144.4">GND</text>
<text x="264.7" y="144.4">GND</text>
<text x="146.6" y="155.8">ANT1</text>
<text x="89" y="158.3">0Rx4</text>
<text x="89.4" y="160.9">RN2</text>
<text x="165.6" y="162.2">GND</text>
</g>
<g font-size="1.8" fill="#a90000">
<text x="43.7" y="27.7">1</text>
<text x="59" y="27.7">5</text>
<text x="43.7" y="30.2">2</text>
<text x="43.7" y="32.8">3</text>
<text x="59" y="32.8">4</text>
<text x="62.2" y="53.1">1</text>
<text x="62.2" y="50.5">2</text>
<text x="62.2" y="48">3</text>
<text x="182.6" y="53.4" transform="rotate(-90 182.6 53.4)">33</text>
<text x="190.2" y="53.4" transform="rotate(-90 190.2 53.4)">32</text>
<text x="192.8" y="53.4" transform="rotate(-90 192.8 53.4)">31</text>
<text x="195.3" y="53.4" transform="rotate(-90 195.3 53.4)">30</text>
<text x="197.9" y="53.4" transform="rotate(-90 197.9 53.4)">29</text>
<text x="200.4" y="53.4" transform="rotate(-90 200.4 53.4)">28</text>
<text x="202.9" y="53.4" transform="rotate(-90 202.9 53.4)">27</text>
<text x="205.5" y="53.4" transform="rotate(-90 205.5 53.4)">26</text>
<text x="208" y="53.4" transform="rotate(-90 208 53.4)">25</text>
<text x="109.1" y="65.8">1</text>
<text x="109.1" y="68.3">2</text>
<text x="168.2" y="73.4">1</text>
<text x="168.2" y="75.9">2</text>
<text x="228.6" y="73.4">24</text>
<text x="228.6" y="75.9">23</text>
<text x="52.1" y="81">A4</text>
<text x="168.2" y="78.5">3</text>
<text x="168.2" y="81">4</text>
<text x="168.2" y="83.6">5</text>
<text x="228.6" y="78.5">22</text>
<text x="228.6" y="81">21</text>
<text x="228.6" y="83.6">20</text>
<text x="52" y="88.6">B5</text>
<text x="52.1" y="86.1">A5</text>
<text x="168.2" y="86.1">6</text>
<text x="168.2" y="88.6">7</text>
<text x="228.6" y="86.1">19</text>
<text x="228.6" y="88.6">18</text>
<text x="52.1" y="93.7">A7</text>
<text x="168.2" y="91.2">8</text>
<text x="228.6" y="91.2">17</text>
<text x="52" y="96.3">B7</text>
<text x="52" y="101.3">B6</text>
<text x="52.1" y="98.8">A6</text>
<text x="52" y="111.5">B8</text>
<text x="52.1" y="109">A8</text>
<text x="190.2" y="113.7" transform="rotate(-90 190.2 113.7)">9</text>
<text x="32.8" y="118.2" transform="rotate(-90 32.8 118.2)">S1</text>
<text x="40.4" y="118.1" transform="rotate(-90 40.4 118.1)">A1</text>
<text x="192.8" y="114.3" transform="rotate(-90 192.8 114.3)">10</text>
<text x="195.3" y="114.3" transform="rotate(-90 195.3 114.3)">11</text>
<text x="197.9" y="114.3" transform="rotate(-90 197.9 114.3)">12</text>
<text x="200.4" y="114.3" transform="rotate(-90 200.4 114.3)">13</text>
<text x="202.9" y="114.3" transform="rotate(-90 202.9 114.3)">14</text>
<text x="205.5" y="114.3" transform="rotate(-90 205.5 114.3)">15</text>
<text x="208" y="114.3" transform="rotate(-90 208 114.3)">16</text>
<text x="86.9" y="131.8">1</text>
<text x="94.5" y="131.8">8</text>
<text x="86.9" y="134.4">2</text>
<text x="86.9" y="136.9">3</text>
<text x="94.5" y="134.4">7</text>
<text x="94.5" y="136.9">6</text>
<text x="86.9" y="139.4">4</text>
<text x="94.5" y="139.4">5</text>
<text x="86.9" y="147.1">1</text>
<text x="86.9" y="149.6">2</text>
<text x="94.5" y="147.1">8</text>
<text x="94.5" y="149.6">7</text>
<text x="151.7" y="149.6">1</text>
<text x="86.9" y="152.1">3</text>
<text x="86.9" y="154.7">4</text>
<text x="94.5" y="152.1">6</text>
<text x="94.5" y="154.7">5</text>
<text x="151.7" y="152.1">2</text>
</g>
<g font-size="1.8" fill="#989898">
<text x="260.5" y="27.5">5pF</text>
<text x="242.7" y="35.8">5pF</text>
<text x="243.1" y="33.2">C15</text>
<text x="260.3" y="30.1">C18</text>
<text x="170.2" y="154.5">C7</text>
<text x="170.2" y="157.1">1pF</text>
</g>
<g font-size="1.8" fill="#0000c2">
<text x="109.2" y="35.3">Press</text>
<text x="115.6" y="35.3">the</text>
<text x="119.7" y="35.3">SW1 to</text>
<text x="127.8" y="35.3">update</text>
<text x="135.4" y="35.3">F.W. for</text>
<text x="144.1" y="35.3">BL702</text>
<text x="231.1" y="53.1">VDDIO1</text>
<text x="239.1" y="53.1">:</text>
<text x="240.9" y="53.1">GPIO0-GPIO8/GPIO23-GPIO31</text>
<text x="35.6" y="58.2">Short</text>
<text x="41.8" y="58.2">the</text>
<text x="45.9" y="58.2">PIN2&amp;3</text>
<text x="54.3" y="58.2">of</text>
<text x="57.3" y="58.2">J16</text>
<text x="61.9" y="58.2">to</text>
<text x="64.9" y="58.2">shutdown</text>
<text x="74.9" y="58.2">BL702</text>
<text x="231.1" y="55.6">VDDIO3</text>
<text x="239.1" y="55.6">:</text>
<text x="240.9" y="55.6">GPIO14-GPIO22</text>
<text x="73.7" y="164.9">Remove</text>
<text x="82.1" y="164.9">the</text>
<text x="86.2" y="164.9">RN2</text>
<text x="91.2" y="164.9">to</text>
<text x="94.2" y="164.9">use</text>
<text x="98.7" y="164.9">External</text>
<text x="107.6" y="164.9">JTAG</text>
</g>
<g font-size="1.8" fill="#0f0f0f">
<text x="195.2" y="47.6" transform="rotate(-90 195.2 47.6)">UART1_RX</text>
<text x="197.8" y="47.3" transform="rotate(-90 197.8 47.3)">UART1_TX</text>
<text x="200.3" y="48.6" transform="rotate(-90 200.3 48.6)">UART1_CTS</text>
<text x="202.9" y="48.6" transform="rotate(-90 202.9 48.6)">UART1_RTS</text>
<text x="205.4" y="48.9" transform="rotate(-90 205.4 48.9)">UART0_RXD</text>
<text x="111.8" y="65.7">UART0_RXD</text>
<text x="111.8" y="68.2">UART0_TXD</text>
<text x="96.5" y="80.9">USB#_P</text>
<text x="123.3" y="80.9">USB_P</text>
<text x="234.6" y="78.4">UART0_TXD</text>
<text x="96.5" y="86">USB#_N</text>
<text x="123.2" y="86">USB_N</text>
<text x="243.8" y="103.8">LED0R11</text>
<text x="55.9" y="108.9">BL702_UART1_RTS</text>
<text x="55.9" y="111.4">BL702_UART1_CTS</text>
<text x="195.2" y="121.9" transform="rotate(-90 195.2 121.9)">LED0</text>
<text x="61" y="131.7">BL702_UART1_RTS</text>
<text x="106.4" y="131.7">UART1_RTS</text>
<text x="61" y="134.3">BL702_UART1_CTS</text>
<text x="63.5" y="136.8">BL702_UART1_TX</text>
<text x="106.4" y="134.3">UART1_CTS</text>
<text x="107.6" y="136.8">UART1_TX</text>
<text x="63.5" y="139.4">BL702_UART1_RX</text>
<text x="107.3" y="139.4">UART1_RX</text>
</g>
<g font-size="1.8" fill="#725600">
<text x="43.1" y="140.6">BL702_UART1_RX</text>
<text x="43.4" y="138">BL702_UART1_TX</text>
<text x="28.4" y="148.2">BL702_JTAG_TCK</text>
<text x="28.3" y="155.8">BL702_JTAG_TMS</text>
<text x="28.3" y="150.7">BL702_JTAG_TDO</text>
<text x="29.1" y="153.3">BL702_JTAG_TDI</text>
</g>
<g font-size="1.7" fill="#0f0f0f">
<text x="147.3" y="27.6">Boot_Strap</text>
<text x="232.4" y="30.1">XIN R9</text>
<text x="269.5" y="30.1">XOUT</text>
<text x="38.1" y="50.5">PU_CHIP</text>
<text x="192.7" y="48.2" transform="rotate(-90 192.7 48.2)">Boot_Strap</text>
<text x="153.7" y="73.3">JTAG_TDI#</text>
<text x="153.7" y="75.9">JTAG_TDO#</text>
<text x="234.9" y="73.3">LED_STATE R10</text>
<text x="235.3" y="75.9">JTAG_TCK#</text>
<text x="153.7" y="78.4">JTAG_TMS#</text>
<text x="153.7" y="80.9">USB#_P</text>
<text x="153.7" y="83.5">USB#_N</text>
<text x="240.3" y="80.9">XOUT</text>
<text x="241.9" y="83.5">XIN</text>
<text x="56.7" y="88.6">J3_CC2</text>
<text x="56.7" y="86">J3_CC1</text>
<text x="57.4" y="93.6">USB_N</text>
<text x="57.4" y="96.2">USB_N</text>
<text x="57.5" y="98.7">USB_P</text>
<text x="57.5" y="101.3">USB_P</text>
<text x="273.3" y="114">USB_N</text>
<text x="273.4" y="119">USB_P</text>
<text x="205.4" y="124.5" transform="rotate(-90 205.4 124.5)">PU_CHIP</text>
<text x="207.9" y="120.7" transform="rotate(-90 207.9 120.7)">ANT</text>
<text x="48.3" y="147">BL702_JTAG_TCK</text>
<text x="48.3" y="149.5">BL702_JTAG_TDO</text>
<text x="99.3" y="149.5">JTAG_TDO#</text>
<text x="99.4" y="147">JTAG_TCK#</text>
<text x="154.9" y="149.5">ANT_M</text>
<text x="176.9" y="149.5">ANT</text>
<text x="48.3" y="152.1">BL702_JTAG_TDI</text>
<text x="48.3" y="154.6">BL702_JTAG_TMS</text>
<text x="99.3" y="154.6">JTAG_TMS#</text>
<text x="100" y="152.1">JTAG_TDI#</text>
</g>
<g font-size="1.7" fill="#006464">
<text x="251.5" y="33.2">X1</text>
<text x="259.1" y="33.2">32Mhz</text>
<text x="266" y="33.2">10pF</text>
<text x="271.6" y="33.2">10PPM</text>
<text x="172.7" y="54.8">U1</text>
<text x="172.7" y="111.9">BL702C_A0-Q2I</text>
<text x="168.5" y="120.9">CMH160808B2R2MT</text>
<text x="176.7" y="124.7">L3</text>
<text x="161.2" y="148.9">0R</text>
<text x="171.4" y="148.9">0R</text>
<text x="161.5" y="152">L1</text>
<text x="171.6" y="152">L2</text>
</g>
<g font-size="1.4" fill="#0000c2">
<text x="30.5" y="70.9">3.3V</text>
<text x="30.5" y="68.3">BANK2</text>
<text x="34.8" y="70.9">default</text>
<text x="36.4" y="68.3">VOLTAGE is</text>
<text x="41.1" y="70.9">(Not</text>
<text x="45.4" y="70.9">recommended</text>
<text x="46.1" y="68.3">locked</text>
<text x="52.1" y="68.3">to</text>
<text x="54.6" y="68.3">3V3(JTAG</text>
<text x="56.9" y="70.9">to</text>
<text x="59.5" y="70.9">change)</text>
<text x="62.6" y="68.3">IO)</text>
</g>
<g font-size="1.1" fill="#a90000">
<text x="256.3" y="28.8" transform="rotate(-90 256.3 28.8)">2</text>
<text x="254.1" y="30.2">1</text>
<text x="256.3" y="33.2" transform="rotate(-90 256.3 33.2)">4</text>
<text x="257.9" y="30.2">3</text>
</g>
</svg>
